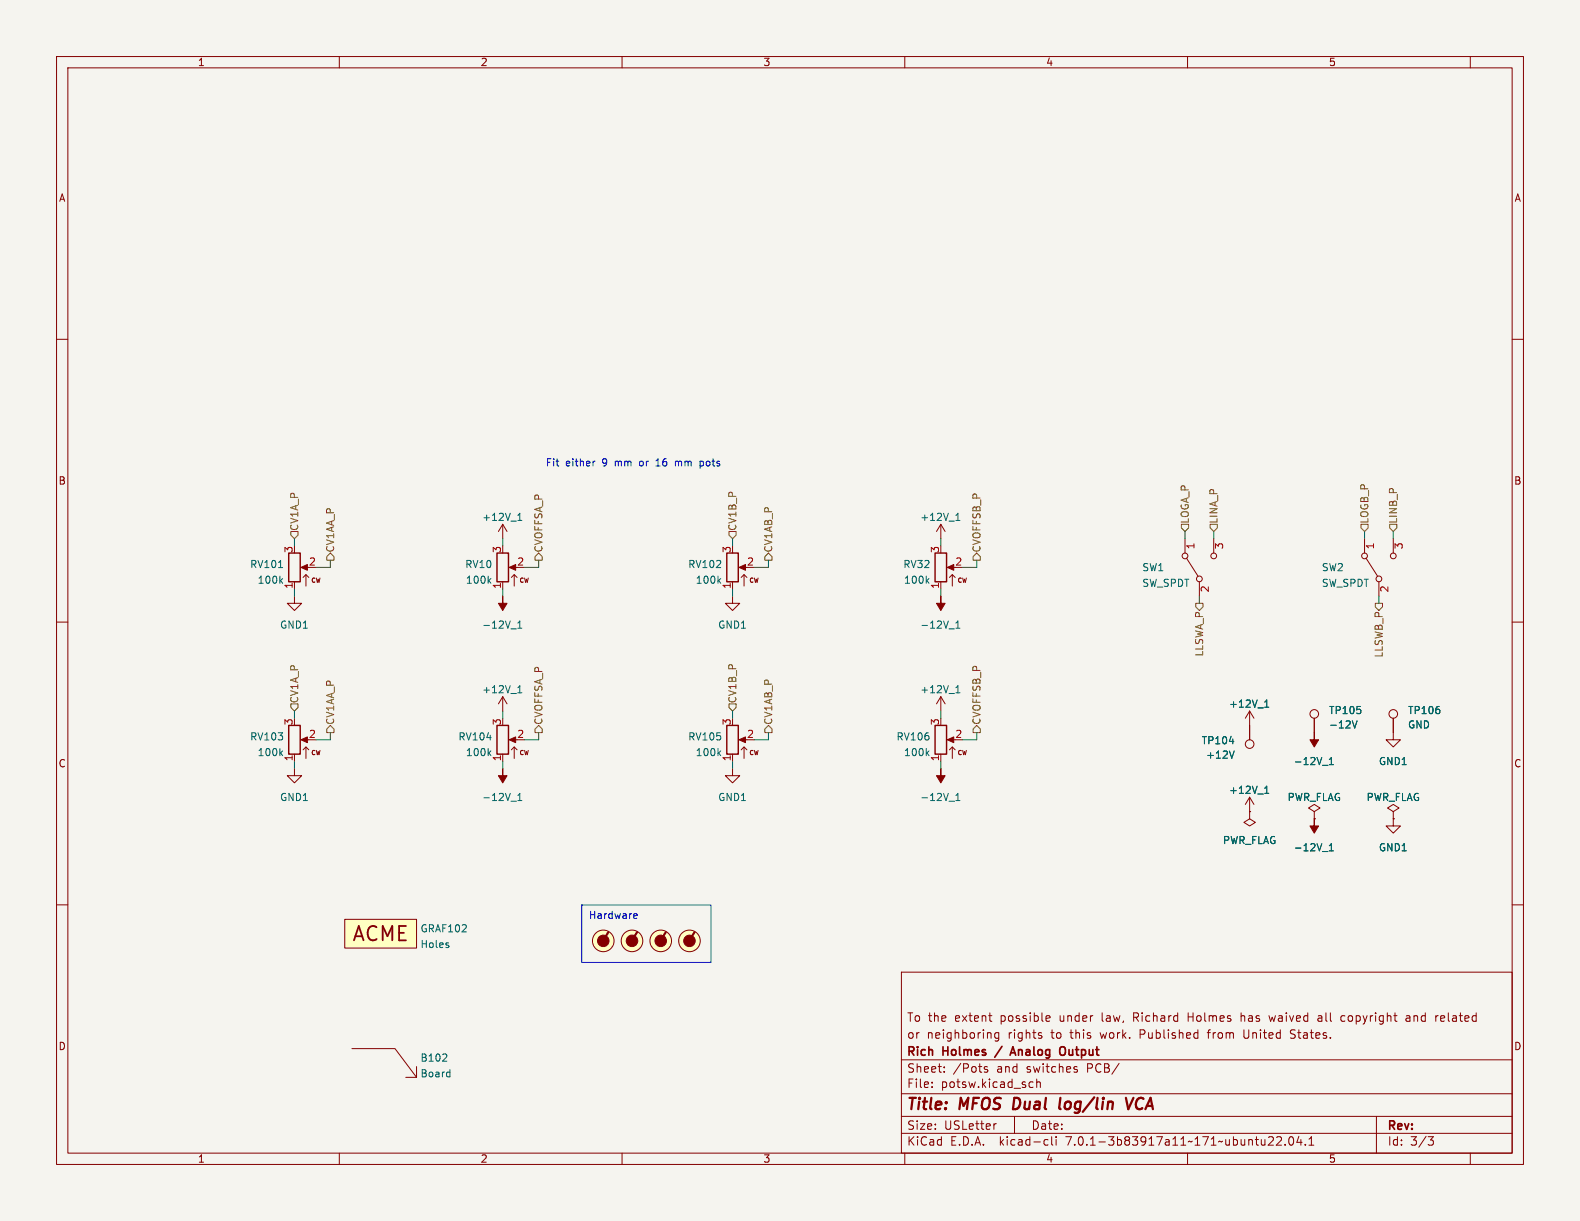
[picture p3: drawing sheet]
<svg xmlns="http://www.w3.org/2000/svg" width="279mm" height="216mm" viewBox="0 0 279 216" stroke-linecap="round" stroke-linejoin="round" font-family="sans-serif">
<path d="M0 0h279.4v215.9h-279.4z" fill="#f5f4ef" stroke="#f5f4ef" stroke-width=".18"/>
<g fill="none" stroke="#840000" stroke-width=".18">
<path d="M10 10h259.4v195.9h-259.4zM12 12h255.4v191.9h-255.4zM60 10v2M110 10v2M160 10v2M210 10v2M260 10v2M10 60h2M267.4 60h2M88.9 92.7v2.6M88.9 92.7l-.8 1.3M88.9 92.7l.8 1.3"/>
<path d="M166.4 92.7v2.6M166.4 92.7l-.8 1.3M166.4 92.7l.7 1.3M209.5 95.3v2.5M209.8 98.7l2 3.2M214.6 95.3v2.5M241.3 95.3v2.5M241.6 98.7l2 3.2M246.4 95.3v2.5M10 110h2M52.1 105.4v1.3h1.2l-1.2 1.3-1.3-1.3h1.3M52.1 102.9v1.2"/>
<path d="M53.6 102.1l.5-.5 .5 .5M53.6 100.3h1M54.1 101.6v2M88.9 102.9v1.2M90.4 102.1l.5-.5 .5 .5M90.4 100.3h1M90.9 101.6v2M129.5 105.4v1.3h1.3l-1.3 1.3-1.2-1.3h1.2M129.5 102.9v1.2M131.1 102.1l.5-.5 .5 .5M131.1 100.3h1M131.6 101.6v2"/>
<path d="M166.4 102.9v1.2M167.9 102.1l.5-.5 .5 .5M167.9 100.3h1M168.4 101.6v2M212.1 102.9v2.5M243.8 102.9v2.5M267.4 110h2M52.1 135.9v1.3h1.2l-1.2 1.2-1.3-1.2h1.3M52.1 133.4v1.2M53.6 132.6l.5-.5 .5 .5M53.6 130.8h1M54.1 132.1v2"/>
<path d="M88.9 123.2v2.5M88.9 133.4v1.2M88.9 123.2l-.8 1.3M88.9 123.2l.8 1.3M90.4 132.6l.5-.5 .5 .5M90.4 130.8h1M90.9 132.1v2M129.5 135.9v1.3h1.3l-1.3 1.2-1.2-1.2h1.2M129.5 133.4v1.2M131.1 132.6l.5-.5 .5 .5M131.1 130.8h1M131.6 132.1v2"/>
<path d="M166.4 123.2v2.5M166.4 133.4v1.2M166.4 123.2l-.8 1.3M166.4 123.2l.7 1.3M167.9 132.6l.5-.5 .5 .5M167.9 130.8h1M168.4 132.1v2M221 125.7v5.1M221 125.7l-.8 1.3M221 125.7l.7 1.3M232.4 127v2.5M246.4 127v3.8h1.2l-1.2 1.3-1.3-1.3h1.3"/>
<path d="M10 160h2M221 143.5v1.3l-1 .6 1 .7 1-.7-1-.6M221 143.5h.1M221 141l-.8 1.2M221 141v2.5M221 141l.7 1.2M232.4 143.5l1-.6-1-.7-1 .7 1 .6v1.3M232.4 144.8h.1M246.4 144.8v1.3h1.2l-1.2 1.2-1.3-1.2h1.3M246.4 143.5l1-.6-1-.7-1 .7 1 .6v1.3M246.4 144.8h.1M267.4 160h2"/>
<path d="M61 162.6h12.7v5h-12.7zM159.4 171.9h108v32h-108zM174.8 179.6h.6M185.2 179.6l.4 .1 .1 .3-.7 .1M246.5 179.6h.5M253.9 179.6v1M254 179.7l-.1 .2M62.2 185.4h7.6l3.9 5.1v-1.9M71.8 190.5h1.9M159.4 197.4h108M159.4 193.4h108M159.4 187.4h108"/>
<path d="M164.8 192.2v.1M164.8 191.4v.1M167 189.5v.1M167 188.7v.1M174.6 188.7l-.3-.1-.3 .2 .1 .2 .5 .2v.3h-.6M175.1 180.5l.3 .1M176.2 198.7l-.3 .1M176.6 182.6v1.2l-.3 .3-.3-.1M176.6 182.7l-.4-.1-.3 .3v.4l.1 .2h.6M179.4 197.4v3M182.3 191.3l.4 .1M182.7 192.2l-.4 .1"/>
<path d="M183.3 191.4l.2-.1 .4 .1 .1 .9M183.3 190.8v1.5M183.8 183.1l.4 .1 .1 .2-.3 .2h-.2M183.8 182.6l.4 .1M185.6 180.5l-.4 .1M190.1 189.1l.4 .1v.2l-.2 .2h-.3M190.1 188.6l.4 .1M211.4 182.6l.4 .1M211.8 183.5l-.4 .1M211.8 182.1v1.5M243.4 197.4v6.5M246.8 180.5l.2 .1"/>
<path d="M248.7 180.1v.4M60 203.9v2M110 203.9v2M159.4 200.4h108M160 203.9v2M184.9 201.5l.4 .1M185.3 202.4l-.4 .1M186 201v1.3l.2 .2M186.8 201v.1M186.8 201.5v1M210 203.9v2M224.3 202.5h.9"/>
<path d="M225.1 201.1v.5M225.8 201.1l.5-.1 .2 .1 .1 .3-.9 1.1h.9M227.3 202.4v.1M228 201.1l.3-.1a.81 .81 0 0 1 .5 .6 .81 .81 0 0 1-.3 .8l-.1 .1a.81 .81 0 0 1-.4-1.4zM229.7 200.9l-.4 1.1h1M230 201.5v1M230.8 202.4v.1M231.5 202.5h.8M231.5 201.4l.4-.4v1.5M252.5 201h1l-.5 .6 .4 .1 .1 .5-.3 .3h-.4M260 203.9v2"/>
<circle cx="209.6" cy="98.3" r=".51"/>
<circle cx="214.6" cy="98.3" r=".51"/>
<circle cx="241.3" cy="98.3" r=".51"/>
<circle cx="246.4" cy="98.3" r=".51"/>
<circle cx="212.1" cy="102.4" r=".51"/>
<circle cx="243.8" cy="102.4" r=".51"/>
<circle cx="221" cy="131.6" r=".76"/>
<circle cx="232.4" cy="126.2" r=".76"/>
<circle cx="246.4" cy="126.2" r=".76"/>
<circle cx="106.7" cy="166.4" r="1.91"/>
<circle cx="111.8" cy="166.4" r="1.91"/>
<circle cx="116.8" cy="166.4" r="1.91"/>
<circle cx="121.9" cy="166.4" r="1.91"/>
</g>
<path d="M187.5 194.1l-.2 1.7 .3 .3M199.1 194.1l.4 2 .9-2" fill="none" stroke="#840000" stroke-width=".4"/>
<path d="M178.6 186.6l.5-1.5 .5 1.5M178.8 186.2h.7M187.5 185.3a.51 .51 0 0 1 .8 0M187.5 186.4a.51 .51 0 0 0 .8 0" fill="none" stroke="#840000" stroke-width=".3"/>
<path d="M51.1 97.8h2v5.1h-2zM87.9 97.8h2v5.1h-2zM128.5 97.8h2.1v5.1h-2.1zM165.4 97.8h2v5.1h-2zM51.1 128.3h2v5.1h-2zM87.9 128.3h2v5.1h-2zM128.5 128.3h2.1v5.1h-2.1zM165.4 128.3h2v5.1h-2z" fill="none" stroke="#840000" stroke-width=".25"/>
<g fill="#840000" stroke="#840000" stroke-width=".18">
<path d="M130.7 130.8l1.1-.5v1z"/>
<path d="M130.7 100.3l1.1-.5v1z"/>
<path d="M167.5 100.3l1.2-.5v1z"/>
<path d="M166.4 105.4v1.3h.7l-.7 1.3-.8-1.3h.8z"/>
<path d="M232.4 129.5v1.3h.8l-.8 1.3-.8-1.3h.8z"/>
<path d="M53.2 130.8l1.2-.5v1z"/>
<path d="M53.2 100.3l1.2-.5v1z"/>
<path d="M167.5 130.8l1.2-.5v1z"/>
<path d="M90 130.8l1.2-.5v1z"/>
<path d="M88.9 135.9v1.3h.8l-.8 1.2-.8-1.2h.8z"/>
<path d="M166.4 135.9v1.3h.7l-.7 1.2-.8-1.2h.8z"/>
<path d="M232.4 144.8v1.3h.8l-.8 1.2-.8-1.2h.8z"/>
<path d="M90 100.3l1.2-.5v1z"/>
<path d="M88.9 105.4v1.3h.8l-.8 1.3-.8-1.3h.8z"/>
<circle cx="121.9" cy="166.4" r="1.02"/>
<circle cx="111.8" cy="166.4" r="1.02"/>
<circle cx="116.8" cy="166.4" r="1.02"/>
<circle cx="106.7" cy="166.4" r="1.02"/>
</g>
<g fill="none" stroke="#006464" stroke-width=".18">
<path d="M91.6 92h.7M91.6 91.1l.3-.3v1.2M169 91.1l.4-.3v1.2M169 92h.8M49.3 100.4h.7M49.6 102.7l.4 .4M50 102.3l-.5 .5M86.4 102.7l.4 .4M86.8 102.3l-.5 .5M90.4 111.2h.9M91.6 111.1h.7M91.6 110.2l.3-.4v1.3"/>
<path d="M127.1 102.7l.3 .4M127.4 102.3l-.4 .5M163.9 102.7l.4 .4M164.3 102.3l-.5 .5M167.8 111.2h1M169 111.1h.8M169 110.2l.4-.4v1.3M49.6 133.1l.4 .5M50 132.8l-.5 .5M86.4 133.1l.4 .5M86.8 132.8l-.5 .5M91.6 121.6l.3-.4v1.3"/>
<path d="M91.6 122.5h.7M127.1 133.1l.3 .5M127.4 132.8l-.4 .5M163.9 133.1l.4 .5M164.3 132.8l-.5 .5M169 121.6l.4-.4v1.3M169 122.5h.8M218.2 132.8l-.4 1.3M223.6 124.1l.4-.3v1.2M223.6 139.4l.4-.4v1.3M223.6 125h.8M233.9 135.3h.9"/>
<path d="M235.1 135.2h.7M235.1 134.3l.3-.4v1.3M239.1 127.5l.5 1.2 .4-1.2M90.4 141.7h.9M91.6 141.6h.7M91.6 140.7l.3-.4v1.3M167.8 141.7h1M169 140.7l.4-.4v1.3M169 141.6h.8M223.6 140.3h.8M233.9 150.6h.9M235.1 149.5l.3-.3v1.2"/>
<path d="M235.1 150.4h.7M79.3 167.2v.3M78.2 187.6h.8M79 186.5v.4M79.4 189.6h.2M79.6 189.1v1.3M79.6 190.4h-.2"/>
</g>
<g fill="#ffffc2" stroke="#ffffc2" stroke-width=".18">
<path d="M61 162.6h12.7v5h-12.7z"/>
<circle cx="121.9" cy="166.4" r="1.91"/>
<circle cx="111.8" cy="166.4" r="1.91"/>
<circle cx="116.8" cy="166.4" r="1.91"/>
<circle cx="106.7" cy="166.4" r="1.91"/>
</g>
<path d="M107.6 164.8l-.9 1.4M112.6 164.8l-.8 1.4M117.7 164.8l-.9 1.4M122.8 164.8l-.9 1.4" fill="none" stroke="#840000" stroke-width=".38"/>
<g fill="none" stroke="#725600" stroke-width=".18">
<path d="M51.4 94h1.3v.6l-.6 .7-.7-.7zM58.4 97.8l.7 .6v.7h-1.3v-.7zM95.2 97.8l.7 .6v.7h-1.3v-.7zM128.9 94h1.3v.6l-.7 .7-.6-.7zM135.9 97.8l.6 .6v.7h-1.2v-.7zM172.1 98.4l.6-.6 .7 .6v.7h-1.3zM208.9 92.7h1.3v.6l-.7 .7-.6-.7zM214 92.7h1.3v.6l-.7 .7-.6-.7zM240.7 92.7h1.2v.6l-.6 .7-.6-.7zM245.7 92.7h1.3v.6l-.6 .7-.7-.7zM211.5 106.7h1.2v.6l-.6 .7-.6-.7zM243.2 106.7h1.3v.6l-.7 .7-.6-.7z"/>
<path d="M51.4 124.5h1.3v.6l-.6 .6-.7-.6zM58.4 128.3l.7 .6v.6h-1.3v-.6zM94.6 128.9l.6-.6 .7 .6v.6h-1.3zM128.9 124.5h1.3v.6l-.7 .6-.6-.6zM135.9 128.3l.6 .6v.6h-1.2v-.6zM172.1 128.9l.6-.6 .7 .6v.6h-1.3z"/>
</g>
<path d="M105.2 81.5l-.2 .1M123.8 81.5v1.3M123.8 82.3l.1 .1M123.9 81.5l-.1 .1M102.9 160h22.8v10.2h-22.8zM112.2 161.6h.4l.1 .3-.6 .1M112.6 162.3l-.4 .1" fill="none" stroke="#0000c2" stroke-width=".18"/>
<g fill="none" stroke="#009600" stroke-width=".18">
<path d="M52.1 95.3v1.2M58.4 99.1v1.2h-2.5M88.9 95.3v1.2M95.2 99.1v1.2h-2.5M129.5 95.3v1.2M135.9 99.1v1.2h-2.6M166.4 95.3v1.2M172.7 99.1v1.2h-2.5M209.5 94v1.3M214.6 94v1.3M241.3 94v1.3M246.4 94v1.3"/>
<path d="M52.1 104.1v1.3M88.9 104.1v1.3M129.5 104.1v1.3M166.4 104.1v1.3M212.1 105.4v1.3M243.8 105.4v1.3M52.1 125.7v1.3M52.1 134.6v1.3M58.4 129.5v1.3h-2.5M88.9 125.7v1.3M88.9 134.6v1.3M95.2 129.5v1.3h-2.5"/>
<path d="M129.5 125.7v1.3M129.5 134.6v1.3M135.9 129.5v1.3h-2.6M166.4 125.7v1.3M166.4 134.6v1.3M172.7 129.5v1.3h-2.5"/>
</g>
<text font-size="3.5" fill="#840000" x="62.2" y="166.8">ACME</text>
<g font-size="2.8" fill="#840000">
<text x="160.4" y="196.7">Title:</text>
<text x="169.8" y="196.7">MFOS Dual</text>
<text x="188.6" y="196.7">log/lin</text>
<text x="201.1" y="196.7">VCA</text>
</g>
<g font-size="2.1" fill="#840000">
<text x="160.4" y="183.8">or</text>
<text x="160.4" y="180.8">To the</text>
<text x="163.9" y="183.8">neighboring</text>
<text x="168.8" y="180.8">extent</text>
<text x="176.9" y="180.8">possible</text>
<text x="178.3" y="183.8">rights</text>
<text x="185.9" y="183.8">to</text>
<text x="187.4" y="180.8">under</text>
<text x="189.4" y="183.8">this</text>
<text x="194.7" y="183.8">work.</text>
<text x="194.9" y="180.8">law,</text>
<text x="200.6" y="180.8">Richard</text>
<text x="201.7" y="183.8">Published</text>
<text x="210.3" y="180.8">Holmes</text>
<text x="213.9" y="183.8">from</text>
<text x="219.8" y="180.8">has</text>
<text x="220.3" y="183.8">United</text>
<text x="224.9" y="180.8">waived</text>
<text x="228.6" y="183.8">States.</text>
<text x="233.6" y="180.8">all</text>
<text x="237.7" y="180.8">copyright</text>
<text x="249.3" y="180.8">and</text>
<text x="254.6" y="180.8">related</text>
<text x="160.4" y="189.8">Sheet:</text>
<text x="160.4" y="187">Rich</text>
<text x="166.9" y="187">Holmes</text>
<text x="168.6" y="189.8">/Pots</text>
<text x="176.3" y="189.8">and</text>
<text x="176.7" y="187">/</text>
<text x="179.8" y="187">Analog</text>
<text x="181.6" y="189.8">switches</text>
<text x="188.9" y="187">Output</text>
<text x="192.3" y="189.8">PCB/</text>
<text x="160.4" y="192.5">File:</text>
<text x="166.4" y="192.5">potsw.kicad_sch</text>
<text x="160.4" y="202.7">KiCad</text>
<text x="160.4" y="199.9">Size:</text>
<text x="167" y="199.9">USLetter</text>
<text x="168.1" y="202.7">E.D.A.</text>
<text x="176.8" y="202.7">kicad-cli</text>
<text x="182.4" y="199.9">Date:</text>
<text x="188.6" y="202.7">7.0.1-3b83917a11~171~ubuntu22.04.1</text>
<text x="245.4" y="200.1">Rev:</text>
<text x="245.4" y="202.7">Id:</text>
<text x="249.4" y="202.7">3/3</text>
</g>
<g font-size="1.8" fill="#840000">
<text x="35" y="11.8">1</text>
<text x="85" y="11.8">2</text>
<text x="135" y="11.8">3</text>
<text x="185" y="11.8">4</text>
<text x="235" y="11.8">5</text>
<text x="10.4" y="35.8">A</text>
<text x="267.8" y="35.8">A</text>
<text x="10.3" y="85.8">B</text>
<text x="267.7" y="85.8">B</text>
<text x="10.3" y="135.8">C</text>
<text x="267.7" y="135.8">C</text>
<text x="10.3" y="185.8">D</text>
<text x="267.7" y="185.8">D</text>
<text x="35" y="205.7">1</text>
<text x="85" y="205.7">2</text>
<text x="135" y="205.7">3</text>
<text x="185" y="205.7">4</text>
<text x="235" y="205.7">5</text>
</g>
<g font-size="1.8" fill="#0000c2">
<text x="96.5" y="82.5">Fit</text>
<text x="100" y="82.5">either</text>
<text x="106.6" y="82.5">9</text>
<text x="108.9" y="82.5">mm</text>
<text x="113.4" y="82.5">or</text>
<text x="116.4" y="82.5">16</text>
<text x="119.9" y="82.5">mm</text>
<text x="124.4" y="82.5">pots</text>
<text x="104.1" y="162.6">Hardware</text>
</g>
<g font-size="1.8" fill="#725600">
<text x="52.9" y="93.9" transform="rotate(-90 52.9 93.9)">CV1A_P</text>
<text x="130.4" y="93.9" transform="rotate(-90 130.4 93.9)">CV1B_P</text>
<text x="210.4" y="92.6" transform="rotate(-90 210.4 92.6)">LOGA_P</text>
<text x="215.5" y="92.6" transform="rotate(-90 215.5 92.6)">LINA_P</text>
<text x="242.1" y="92.6" transform="rotate(-90 242.1 92.6)">LOGB_P</text>
<text x="247.2" y="92.6" transform="rotate(-90 247.2 92.6)">LINB_P</text>
<text x="59.2" y="97.7" transform="rotate(-90 59.2 97.7)">CV1AA_P</text>
<text x="96.1" y="97.7" transform="rotate(-90 96.1 97.7)">CVOFFSA_P</text>
<text x="136.7" y="97.7" transform="rotate(-90 136.7 97.7)">CV1AB_P</text>
<text x="173.5" y="97.7" transform="rotate(-90 173.5 97.7)">CVOFFSB_P</text>
<text x="212.9" y="116.2" transform="rotate(-90 212.9 116.2)">LLSWA_P</text>
<text x="244.7" y="116.4" transform="rotate(-90 244.7 116.4)">LLSWB_P</text>
<text x="52.9" y="124.4" transform="rotate(-90 52.9 124.4)">CV1A_P</text>
<text x="130.4" y="124.4" transform="rotate(-90 130.4 124.4)">CV1B_P</text>
<text x="59.2" y="128.2" transform="rotate(-90 59.2 128.2)">CV1AA_P</text>
<text x="96.1" y="128.2" transform="rotate(-90 96.1 128.2)">CVOFFSA_P</text>
<text x="136.7" y="128.2" transform="rotate(-90 136.7 128.2)">CV1AB_P</text>
<text x="173.5" y="128.2" transform="rotate(-90 173.5 128.2)">CVOFFSB_P</text>
</g>
<g font-size="1.8" fill="#006464">
<text x="85.2" y="92.3">+12V_1</text>
<text x="162.7" y="92.3">+12V_1</text>
<text x="44.2" y="100.6">RV101</text>
<text x="82.2" y="100.6">RV10</text>
<text x="121.6" y="100.6">RV102</text>
<text x="159.7" y="100.6">RV32</text>
<text x="201.9" y="101.2">SW1</text>
<text x="233.7" y="101.2">SW2</text>
<text x="45.5" y="103.4">100k</text>
<text x="82.3" y="103.4">100k</text>
<text x="123" y="103.4">100k</text>
<text x="159.8" y="103.4">100k</text>
<text x="201.9" y="103.9">SW_SPDT</text>
<text x="233.7" y="103.9">SW_SPDT</text>
<text x="49.5" y="111.3">GND1</text>
<text x="85.2" y="111.3">-12V_1</text>
<text x="126.9" y="111.3">GND1</text>
<text x="162.7" y="111.3">-12V_1</text>
<text x="85.2" y="122.7">+12V_1</text>
<text x="162.7" y="122.7">+12V_1</text>
<text x="217.3" y="125.3">+12V_1</text>
<text x="44.2" y="131.1">RV103</text>
<text x="81" y="131.1">RV104</text>
<text x="121.6" y="131.1">RV105</text>
<text x="158.5" y="131.1">RV106</text>
<text x="212.4" y="131.8">TP104</text>
<text x="235" y="126.4">TP105</text>
<text x="235" y="129">-12V</text>
<text x="248.9" y="126.4">TP106</text>
<text x="248.9" y="129">GND</text>
<text x="45.5" y="133.9">100k</text>
<text x="82.3" y="133.9">100k</text>
<text x="123" y="133.9">100k</text>
<text x="159.8" y="133.9">100k</text>
<text x="213.2" y="134.3">+12V</text>
<text x="228.7" y="135.4">-12V_1</text>
<text x="243.8" y="135.4">GND1</text>
<text x="49.5" y="141.8">GND1</text>
<text x="85.2" y="141.8">-12V_1</text>
<text x="126.9" y="141.8">GND1</text>
<text x="162.7" y="141.8">-12V_1</text>
<text x="217.3" y="140.5">+12V_1</text>
<text x="227.6" y="141.8">PWR_FLAG</text>
<text x="241.6" y="141.8">PWR_FLAG</text>
<text x="216.2" y="149.4">PWR_FLAG</text>
<text x="228.7" y="150.7">-12V_1</text>
<text x="243.8" y="150.7">GND1</text>
<text x="74.3" y="165">GRAF102</text>
<text x="74.3" y="167.8">Holes</text>
<text x="74.3" y="187.9">B102</text>
<text x="74.3" y="190.7">Board</text>
</g>
<g font-size="1.8" fill="#a90000">
<text x="51.8" y="97.8" transform="rotate(-90 51.8 97.8)">3</text>
<text x="54.6" y="100.1">2</text>
<text x="88.6" y="97.8" transform="rotate(-90 88.6 97.8)">3</text>
<text x="91.4" y="100.1">2</text>
<text x="129.3" y="97.8" transform="rotate(-90 129.3 97.8)">3</text>
<text x="132" y="100.1">2</text>
<text x="166.1" y="97.8" transform="rotate(-90 166.1 97.8)">3</text>
<text x="168.9" y="100.1">2</text>
<text x="211.5" y="97.2" transform="rotate(-90 211.5 97.2)">1</text>
<text x="216.5" y="97.2" transform="rotate(-90 216.5 97.2)">3</text>
<text x="243.2" y="97.2" transform="rotate(-90 243.2 97.2)">1</text>
<text x="248.3" y="97.2" transform="rotate(-90 248.3 97.2)">3</text>
<text x="51.8" y="104.2" transform="rotate(-90 51.8 104.2)">1</text>
<text x="88.6" y="104.2" transform="rotate(-90 88.6 104.2)">1</text>
<text x="129.3" y="104.2" transform="rotate(-90 129.3 104.2)">1</text>
<text x="166.1" y="104.2" transform="rotate(-90 166.1 104.2)">1</text>
<text x="214" y="104.8" transform="rotate(-90 214 104.8)">2</text>
<text x="245.7" y="104.8" transform="rotate(-90 245.7 104.8)">2</text>
<text x="51.8" y="128.3" transform="rotate(-90 51.8 128.3)">3</text>
<text x="54.6" y="130.6">2</text>
<text x="88.6" y="128.3" transform="rotate(-90 88.6 128.3)">3</text>
<text x="91.4" y="130.6">2</text>
<text x="129.3" y="128.3" transform="rotate(-90 129.3 128.3)">3</text>
<text x="132" y="130.6">2</text>
<text x="166.1" y="128.3" transform="rotate(-90 166.1 128.3)">3</text>
<text x="168.9" y="130.6">2</text>
<text x="51.8" y="134.7" transform="rotate(-90 51.8 134.7)">1</text>
<text x="88.6" y="134.7" transform="rotate(-90 88.6 134.7)">1</text>
<text x="129.3" y="134.7" transform="rotate(-90 129.3 134.7)">1</text>
<text x="166.1" y="134.7" transform="rotate(-90 166.1 134.7)">1</text>
</g>
<g font-size="1.1" fill="#840000">
<text x="55" y="103.1">CW</text>
<text x="91.9" y="103.1">CW</text>
<text x="132.5" y="103.1">CW</text>
<text x="169.3" y="103.1">CW</text>
<text x="55" y="133.6">CW</text>
<text x="91.9" y="133.6">CW</text>
<text x="132.5" y="133.6">CW</text>
<text x="169.3" y="133.6">CW</text>
</g>
</svg>
